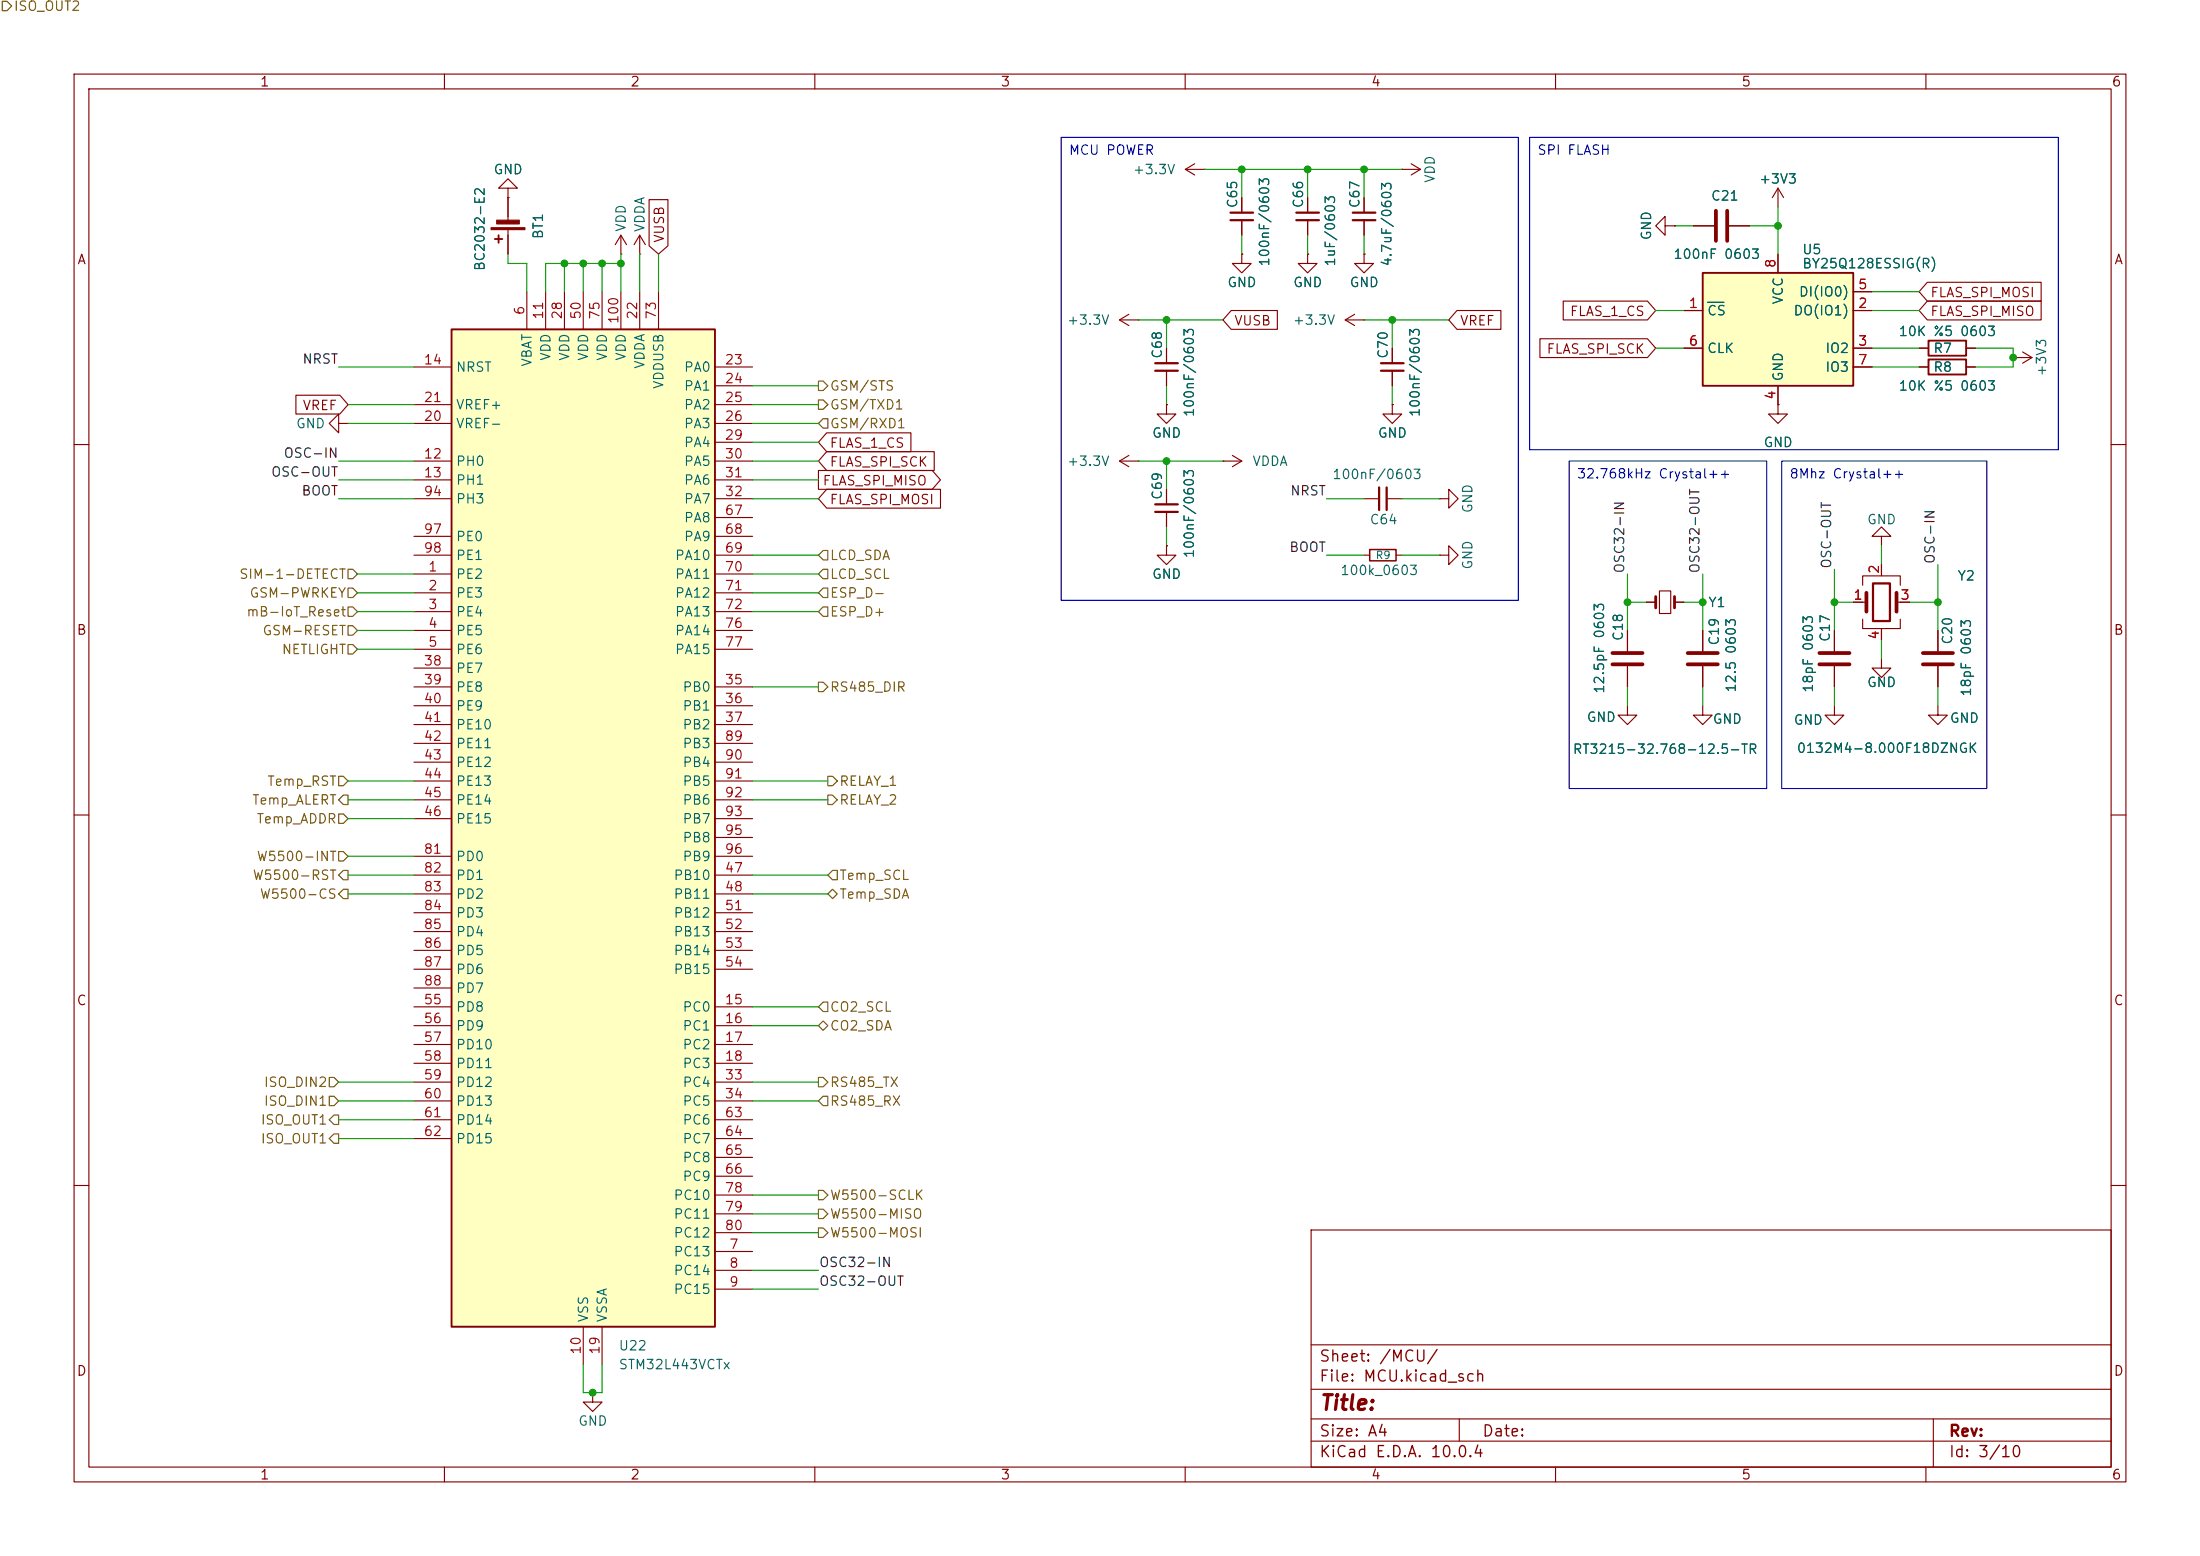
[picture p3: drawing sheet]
<svg xmlns="http://www.w3.org/2000/svg" width="297mm" height="210mm" viewBox="0 0 297 210" stroke-linecap="round" stroke-linejoin="round" font-family="sans-serif">
<g fill="none" stroke="#840000" stroke-width=".15">
<path d="M10 10h277v190h-277zM12 12h273v186h-273zM60 10v2M110 10v2M160 10v2M210 10v2M260 10v2M83.8 34.3h.1M83.8 31.8l-.7 1.2M83.8 31.8l.8 1.2M83.8 31.8v2.5M160 22.9l1.3 .7"/>
<path d="M160 22.9h2.6M161.3 22.1l-1.3 .8M162.6 22.9h.1M167.6 34.3v1.3h1.3l-1.3 1.2-1.2-1.2h1.2M167.6 34.3h.1M167.6 26.7v2M167.6 29.7v2.1M151.1 43.2l1.3 .7M151.1 43.2h2.6M152.4 42.4l-1.3 .8M153.7 43.2h.1M157.5 54.6v1.3h1.2l-1.2 1.3-1.3-1.3h1.3"/>
<path d="M157.5 54.6h.1M157.5 47v2M157.5 50v2.1M188 54.6v1.3h1.2l-1.2 1.3-1.3-1.3h1.3M188 54.6h.1M10 60h2M151.1 62.2l1.3 .8M151.1 62.2h2.6M152.4 61.5l-1.3 .7M153.7 62.2h.1M157.5 73.7v1.2h1.2l-1.2 1.3-1.3-1.3h1.3M157.5 73.7h.1"/>
<path d="M157.5 66v2.1M157.5 69.1v2M165.1 62.2h.1M165.1 62.2h2.5M166.4 61.5l1.2 .7M167.6 62.2l-1.2 .8M184.1 67.3h2.1M184.1 74.9h.8M187.2 67.3h2M188.5 74.9h.7M194.3 74.9h1.3v-1.2l1.2 1.2-1.2 1.3v-1.3M194.3 74.9h.1"/>
<path d="M194.3 67.3h1.3v-1.3l1.2 1.3-1.2 1.3v-1.3M194.3 67.3h.1M224 79.8h1.6v3h-1.6zM254 72.4h1.3l-1.3-1.3-1.3 1.3h1.3v1.3M285 60h2M219.7 95.3v1.2h1.3l-1.3 1.3-1.3-1.3h1.3M219.7 85.1v2.8M219.7 89.9v2.8M222.2 81.3h1.3M226.1 81.3h1.2M229.9 95.3v1.2h1.2l-1.2 1.3-1.3-1.3h1.3M229.9 85.1v2.8"/>
<path d="M229.9 89.9v2.8M254 88.9v1.3h1.3l-1.3 1.2-1.3-1.2h1.3M261.6 85.1v2.8M261.6 89.9v2.8M10 110h2M285 110h2M10 160h2M177 166h108v32h-108zM285 160h2M60 198v2M110 198v2M160 198v2"/>
<path d="M177 194.5h108M177 191.5h108M177 187.5h108M177 181.5h108M197 191.5v3M210 198v2M260 198v2M261 191.5v6.5"/>
</g>
<path d="M217.7 89.7h4M217.7 88.1h4M227.8 89.7h4.1M227.8 88.1h4.1M259.6 89.7h4.1M259.6 88.1h4.1" fill="none" stroke="#840000" stroke-width=".51"/>
<path d="M223.5 80.5v1.5M226.1 80.5v1.5" fill="none" stroke="#840000" stroke-width=".38"/>
<path d="M166.1 28.7h3.1M166.1 29.7h3.1M156 49h3M156 50h3M156 68.1h3M156 69.1h3M186.2 65.8v3M187.2 65.8v3" fill="none" stroke="#840000" stroke-width=".3"/>
<path d="M184.9 74.2h3.6v1.5h-3.6z" fill="none" stroke="#840000" stroke-width=".2"/>
<path d="M61 44.5h35.5v134.6h-35.5z" fill="#ffffc2"/>
<path d="M66.8 32.3h1M67.3 31.8v1M61 44.5h35.5v134.6h-35.5zM260.3 48.5h5.1v2h-5.1z" fill="none" stroke="#840000" stroke-width=".25"/>
<g fill="none" stroke="#840000" stroke-width=".15">
<path d="M68.6 25.4h1.2l-1.2-1.3-1.3 1.3h1.3v1.3M68.6 26.7h.1M68.6 26.7v3.3M68.6 31v3.3M71.1 39.4v5.1M73.7 39.4v5.1M76.2 39.4v5.1M78.7 39.4v5.1M81.3 39.4v5.1M83.8 39.4v5.1M86.4 34.3h.1M86.4 31.8v2.5"/>
<path d="M86.4 39.4v5.1M86.4 31.8l-.8 1.2M86.4 31.8l.7 1.2M88.9 39.4v5.1M184.1 26.7v2M184.1 29.7v2.1M189.2 22.9h.1M189.2 22.9h2.6M190.5 22.1l1.3 .8M191.8 22.9l-1.3 .7M55.9 49.5h5.1M55.9 57.2h5.1"/>
<path d="M55.9 54.6h5.1M96.5 49.5h5.1M96.5 57.2h5.1M96.5 54.6h5.1M96.5 52.1h5.1M96.5 59.7h5.1M188 47v2M188 50v2.1M259.1 49.5h1.2M265.4 49.5h1.3M271.8 48.3h2.5M273 47.5l1.3 .8"/>
<path d="M274.3 48.3l-1.3 .7M55.9 77.5h5.1M55.9 62.2h5.1M55.9 64.8h5.1M55.9 67.3h5.1M55.9 72.4h5.1M55.9 74.9h5.1M96.5 77.5h5.1M96.5 62.2h5.1M96.5 64.8h5.1M96.5 67.3h5.1M96.5 69.9h5.1"/>
<path d="M96.5 72.4h5.1M96.5 74.9h5.1M55.9 80h5.1M55.9 82.6h5.1M55.9 85.1h5.1M55.9 87.6h5.1M55.9 92.7h5.1M55.9 95.3h5.1M55.9 97.8h5.1M55.9 90.2h5.1M96.5 80h5.1M96.5 82.6h5.1"/>
<path d="M96.5 85.1h5.1M96.5 87.6h5.1M96.5 92.7h5.1M96.5 95.3h5.1M96.5 97.8h5.1M55.9 100.3h5.1M55.9 102.9h5.1M55.9 105.4h5.1M55.9 108h5.1M55.9 110.5h5.1M55.9 118.1h5.1M55.9 115.6h5.1"/>
<path d="M96.5 100.3h5.1M96.5 102.9h5.1M96.5 105.4h5.1M96.5 108h5.1M96.5 110.5h5.1M96.5 118.1h5.1M96.5 115.6h5.1M96.5 113h5.1M55.9 135.9h5.1M55.9 138.4h5.1M55.9 120.7h5.1M55.9 123.2h5.1"/>
<path d="M55.9 125.7h5.1M55.9 128.3h5.1M55.9 130.8h5.1M55.9 133.4h5.1M96.5 135.9h5.1M96.5 138.4h5.1M96.5 120.7h5.1M96.5 123.2h5.1M96.5 125.7h5.1M96.5 128.3h5.1M96.5 130.8h5.1M55.9 141h5.1"/>
<path d="M55.9 143.5h5.1M55.9 146.1h5.1M55.9 148.6h5.1M55.9 151.1h5.1M55.9 153.7h5.1M96.5 141h5.1M96.5 143.5h5.1M96.5 146.1h5.1M96.5 148.6h5.1M96.5 151.1h5.1M96.5 153.7h5.1M96.5 156.2h5.1"/>
<path d="M96.5 158.8h5.1M78.7 179.1v5.1M81.3 179.1v5.1M96.5 168.9h5.1M96.5 171.5h5.1M96.5 174h5.1M96.5 161.3h5.1M96.5 163.8h5.1M96.5 166.4h5.1"/>
</g>
<path d="M182.6 28.7h3.1M182.6 29.7h3.1M186.4 49h3.1M186.4 50h3.1" fill="none" stroke="#840000" stroke-width=".3"/>
<g fill="#840000" stroke="#840000" stroke-width=".15">
<path d="M66.3 30.7h4.6v.3h-4.6z"/>
<path d="M67.1 29.7h3v.5h-3z"/>
</g>
<path d="M229.9 36.8h20.3v15.3h-20.3z" fill="#ffffc2"/>
<path d="M229.9 36.8h20.3v15.3h-20.3zM260.3 46h5.1v2h-5.1z" fill="none" stroke="#840000" stroke-width=".25"/>
<g fill="none" stroke="#840000" stroke-width=".15">
<path d="M68.6 26.7h.1M68.6 26.7v2.5M68.6 31.8v2.5M87.6 26.9h2.6v6.3l-1.3 1.1-1.3-1.1zM167.6 34.3h.1M167.6 26.7v2M167.6 29.7v2.1M176.5 34.3v1.3h1.3l-1.3 1.2-1.2-1.2h1.2M176.5 34.3h.1M176.5 26.7v2M176.5 29.7v2.1M184.1 34.3v1.3h1.3l-1.3 1.2-1.2-1.2h1.2"/>
<path d="M184.1 34.3h.1M184.1 26.7v2M184.1 29.7v2.1M224.8 30.5v-1.3l-1.3 1.3 1.3 1.3v-1.3h1.3M226.1 30.5h.1M228.6 30.5h2.8M233.4 30.5h2.8M240 25.4v2.5M240 34.3v2.5M240 25.4l-.7 1.3M240 25.4l.8 1.3M250.2 39.4h2.5"/>
<path d="M260.2 38.1h15.4v2.5h-15.4l-1.1-1.2zM39.9 53.3h6l1.1 1.3-1.1 1.3h-6zM45.7 57.2v-1.3l-1.3 1.3 1.3 1.2v-1.2h1.3M47 57.2h.1M111.6 58.4h11.4v2.6h-11.4l-1.1-1.3zM157.5 54.6h.1M157.5 47v2M157.5 50v2.1M166.2 41.9h6.2v2.6h-6.2l-1.1-1.3zM181.6 43.2l1.3 .7M181.6 43.2h2.5M182.9 42.4l-1.3 .8"/>
<path d="M184.1 43.2h.1M188 54.6h.1M188 47v2M188 50v2.1M196.7 41.9h5.9v2.6h-5.9l-1.1-1.3zM207.9 45.7h14.5l1.1 1.3-1.1 1.3h-14.5zM211 40.6h11.4l1.1 1.3-1.1 1.3h-11.4zM227.3 41.9h2.6M227.3 47h2.6M240 54.6v1.3h1.3l-1.3 1.3-1.2-1.3h1.2M240 54.6h.1M240 52.1v2.5"/>
<path d="M250.2 41.9h2.5M250.2 47h2.5M250.2 49.5h2.5M259.1 47h1.2M259.1 49.5h1.2M260.2 40.6h15.4v2.6h-15.4l-1.1-1.3zM265.4 47h1.3M265.4 49.5h1.3M110.5 63.5h15.4l1.1 1.3-1.1 1.2h-15.4zM111.6 61h14.5v2.5h-14.5l-1.1-1.3zM111.6 66h15.4v2.6h-15.4l-1.1-1.3zM157.5 73.7h.1"/>
<path d="M157.5 66v2.1M157.5 69.1v2M251.5 79v-1.3h5v1.3M254 76.2v1.5M219.7 85.1v2.8M219.7 89.9v2.8M222.2 81.3h1.3M226.1 81.3h1.2M229.9 85.1v2.8M229.9 89.9v2.8M247.6 95.3v1.2h1.3l-1.3 1.3-1.2-1.3h1.2M247.6 85.1v2.8"/>
<path d="M247.6 89.9v2.8M250.2 81.3h1.8M251.5 83.6v1.2h5v-1.2M254 84.8v1.6M256 81.3h1.8M261.6 95.3v1.2h1.3l-1.3 1.3-1.3-1.3h1.3M261.6 85.1v2.8M261.6 89.9v2.8M80 188v1.2h1.3l-1.3 1.3-1.3-1.3h1.3M80 188h.1"/>
</g>
<path d="M230.5 40.8h2.2" fill="none" stroke="#006464" stroke-width=".15"/>
<path d="M231.6 28.4v4.1M233.2 28.4v4.1M245.6 88.1h4.1M245.6 89.7h4.1M252 80v2.6M256 80v2.6" fill="none" stroke="#840000" stroke-width=".51"/>
<path d="M175 28.7h3.1M175 29.7h3.1M252.9 78.7h2.2v5.1h-2.2z" fill="none" stroke="#840000" stroke-width=".3"/>
<path d="M110.5 57.2l.6-.7h.7v1.3h-.7zM110.5 54h.6l.7 .6-.7 .6h-.6zM45.7 104.8h.7l.6 .6-.6 .6h-.7zM45.7 109.9h.7l.6 .6-.6 .6h-.7zM46.4 107.3h.6v1.3h-.6l-.7-.6zM112.4 117.5h.6v1.2h-.6l-.6-.6zM111.8 120.7l.6-.7 .6 .7-.6 .6z" fill="none" stroke="#725600" stroke-width=".16"/>
<g fill="none" stroke="#725600" stroke-width=".15">
<path d="M.3 .2h.6l.7 .6-.7 .6h-.6zM110.5 51.4h.6l.7 .7-.7 .6h-.6zM47 79.4h.6l.7 .6-.7 .6h-.6zM47 76.8h.6l.7 .7-.7 .6h-.6zM111.1 74.3h.7v1.3h-.7l-.6-.7zM111.1 76.8h.7v1.3h-.7l-.6-.6zM47 84.5h.6l.7 .6-.7 .6h-.6zM47 81.9h.6l.7 .7-.7 .6h-.6zM47 87h.6l.7 .6-.7 .7h-.6zM110.5 92.1h.6l.7 .6-.7 .6h-.6zM110.5 80l.6-.6h.7v1.2h-.7zM111.1 81.9h.7v1.3h-.7l-.6-.6z"/>
<path d="M45.7 114.9h.7l.6 .7-.6 .6h-.7zM46.4 117.5h.6v1.2h-.6l-.7-.6zM111.8 104.8h.6l.6 .6-.6 .6h-.6zM111.8 107.3h.6l.6 .7-.6 .6h-.6zM46.4 120h.6v1.3h-.6l-.7-.6zM110.5 138.4l.6-.6 .7 .6-.7 .7zM111.1 135.3h.7v1.2h-.7l-.6-.6zM44.4 151.1l.7-.6h.6v1.3h-.6zM44.4 145.4h.7l.6 .7-.6 .6h-.7zM44.4 148h.7l.6 .6-.6 .6h-.7zM45.1 153h.6v1.3h-.6l-.7-.6zM110.5 145.4h.6l.7 .7-.7 .6h-.6z"/>
<path d="M111.1 148h.7v1.2h-.7l-.6-.6zM110.5 160.7h.6l.7 .6-.7 .6h-.6zM110.5 163.2h.6l.7 .6-.7 .7h-.6zM110.5 165.7h.6l.7 .7-.7 .6h-.6z"/>
</g>
<g fill="none" stroke="#009600" stroke-width=".15">
<path d="M68.6 34.3v1.3h2.5v3.8M76.2 35.6v3.8M78.7 35.6v3.8M81.3 35.6v3.8M83.8 35.6h-10.1v3.8M83.8 34.3v5.1M86.4 34.3v5.1M88.9 34.3v5.1M162.6 22.9h26.6M167.6 22.9v3.8M167.6 31.8v2.5M176.5 22.9v3.8"/>
<path d="M176.5 31.8v2.5M184.1 22.9v3.8M184.1 31.8v2.5M226.1 30.5h2.5M236.2 30.5h3.8M240 27.9v6.4M252.7 39.4h6.4M45.7 49.5h10.2M47 54.6h8.9M47 57.2h8.9M101.6 54.6h8.9M101.6 52.1h8.9"/>
<path d="M101.6 57.2h8.9M101.6 59.7h8.9M153.7 43.2h11.4M157.5 43.2v3.8M157.5 52.1v2.5M184.1 43.2h11.5M188 43.2v3.8M188 52.1v2.5M223.5 41.9h3.8M223.5 47h3.8M252.7 41.9h6.4M252.7 47h6.4"/>
<path d="M252.7 49.5h6.4M266.7 47h5.1v2.5h-5.1M45.7 64.8h10.2M45.7 62.2h10.2M45.7 67.3h10.2M48.3 77.5h7.6M101.6 64.8h8.9M101.6 62.2h8.9M101.6 67.3h8.9M101.6 77.5h8.9M101.6 74.9h8.9M153.7 62.2h11.4"/>
<path d="M157.5 62.2v3.8M157.5 71.1v2.6M179.1 67.3h5M179.1 74.9h5M189.2 67.3h5.1M189.2 74.9h5.1M219.7 77.5v7.6M229.9 77.5v7.6M247.6 76.8v8.3M254 73.7v2.5M261.6 76.2v8.9M48.3 82.6h7.6"/>
<path d="M48.3 80h7.6M48.3 87.6h7.6M48.3 85.1h7.6M101.6 82.6h8.9M101.6 80h8.9M101.6 92.7h8.9M219.7 92.7v2.6M219.7 81.3h2.5M227.3 81.3h2.6M229.9 92.7v2.6M247.6 92.7v2.6M247.6 81.3h2.6"/>
<path d="M254 86.4v2.5M257.8 81.3h3.8M261.6 92.7v2.6M47 118.1h8.9M47 115.6h8.9M47 108h8.9M47 110.5h8.9M47 105.4h8.9M101.6 118.1h10.2M101.6 108h10.2M101.6 105.4h10.2M47 120.7h8.9"/>
<path d="M101.6 120.7h10.2M101.6 138.4h8.9M101.6 135.9h8.9M45.7 153.7h10.2M45.7 151.1h10.2M45.7 146.1h10.2M45.7 148.6h10.2M101.6 146.1h8.9M101.6 148.6h8.9M101.6 161.3h8.9M101.6 166.4h8.9M101.6 171.5h8.9"/>
<path d="M101.6 163.8h8.9M101.6 174h8.9M78.7 184.2v3.8h2.6v-3.8"/>
</g>
<path d="M143.3 18.5h61.7v62.5h-61.7zM206.5 18.5h71.4v42.2h-71.4zM211.8 62.2h26.7v44.2h-26.7zM240.5 62.2h27.7v44.2h-27.7z" fill="none" stroke="#0000c2" stroke-width=".15"/>
<g fill="#009600" stroke="#009600" stroke-width=".14">
<circle cx="157.5" cy="43.2" r=".46"/>
<circle cx="157.5" cy="62.2" r=".46"/>
<circle cx="247.6" cy="81.3" r=".46"/>
<circle cx="219.7" cy="81.3" r=".46"/>
<circle cx="261.6" cy="81.3" r=".46"/>
<circle cx="80" cy="188" r=".46"/>
<circle cx="240" cy="30.5" r=".46"/>
<circle cx="229.9" cy="81.3" r=".46"/>
<circle cx="271.8" cy="48.3" r=".46"/>
<circle cx="76.2" cy="35.6" r=".46"/>
<circle cx="78.7" cy="35.6" r=".46"/>
<circle cx="81.3" cy="35.6" r=".46"/>
<circle cx="83.8" cy="35.6" r=".46"/>
<circle cx="184.1" cy="22.9" r=".46"/>
<circle cx="188" cy="43.2" r=".46"/>
<circle cx="167.6" cy="22.9" r=".46"/>
<circle cx="176.5" cy="22.9" r=".46"/>
</g>
<text font-size="2" fill="#840000" x="178" y="190.8">Title:</text>
<g font-size="1.5" fill="#840000">
<text x="178" y="184.2">Sheet: /MCU/</text>
<text x="178" y="186.9">File: MCU.kicad_sch</text>
<text x="178" y="197.1">KiCad E.D.A. 10.0.4</text>
<text x="178" y="194.3">Size: A4</text>
<text x="200" y="194.3">Date:</text>
<text x="263" y="194.3">Rev:</text>
<text x="263" y="197.1">Id: 3/10</text>
</g>
<g font-size="1.3" fill="#725600">
<text x="1.8" y="1.8">ISO_OUT2</text>
<text x="112" y="53">GSM/STS</text>
<text x="112" y="58.1">GSM/RXD1</text>
<text x="112" y="55.6">GSM/TXD1</text>
<text x="112" y="75.9">LCD_SDA</text>
<text x="32.2" y="78.4">SIM-1-DETECT</text>
<text x="33.2" y="83.5">mB-IoT_Reset</text>
<text x="33.6" y="81">GSM-PWRKEY</text>
<text x="112" y="81">ESP_D-</text>
<text x="112" y="78.4">LCD_SCL</text>
<text x="112" y="83.5">ESP_D+</text>
<text x="35.3" y="86.1">GSM-RESET</text>
<text x="37.9" y="88.6">NETLIGHT</text>
<text x="112" y="93.7">RS485_DIR</text>
<text x="36" y="106.4">Temp_RST</text>
<text x="113.2" y="106.4">RELAY_1</text>
<text x="33.9" y="108.9">Temp_ALERT</text>
<text x="34.5" y="111.5">Temp_ADDR</text>
<text x="113.2" y="108.9">RELAY_2</text>
<text x="34" y="119.1">W5500-RST</text>
<text x="34.6" y="116.5">W5500-INT</text>
<text x="113.2" y="119.1">Temp_SCL</text>
<text x="35" y="121.6">W5500-CS</text>
<text x="113.2" y="121.6">Temp_SDA</text>
<text x="112" y="136.9">CO2_SCL</text>
<text x="112" y="139.4">CO2_SDA</text>
<text x="35.5" y="147">ISO_DIN2</text>
<text x="35.5" y="149.6">ISO_DIN1</text>
<text x="112" y="149.6">RS485_RX</text>
<text x="112" y="147">RS485_TX</text>
<text x="35.1" y="152.1">ISO_OUT1</text>
<text x="35.1" y="154.6">ISO_OUT1</text>
<text x="112" y="162.3">W5500-SCLK</text>
<text x="112" y="164.8">W5500-MISO</text>
<text x="112" y="167.3">W5500-MOSI</text>
</g>
<g font-size="1.3" fill="#840000">
<text x="35" y="12">1</text>
<text x="85" y="12">2</text>
<text x="135" y="12">3</text>
<text x="185" y="12">4</text>
<text x="235" y="12">5</text>
<text x="285" y="12">6</text>
<text x="10.3" y="36">A</text>
<text x="90" y="32.9" transform="rotate(-90 90 32.9)">VUSB</text>
<text x="285.3" y="36">A</text>
<text x="260.5" y="40.4">FLAS_SPI_MOSI</text>
<text x="166.5" y="44.2">VUSB</text>
<text x="197" y="44.2">VREF</text>
<text x="211.8" y="43">FLAS_1_CS</text>
<text x="260.5" y="43">FLAS_SPI_MISO</text>
<text x="208.7" y="48.1">FLAS_SPI_SCK</text>
<text x="40.8" y="55.7">VREF</text>
<text x="111" y="65.8">FLAS_SPI_MISO</text>
<text x="111.9" y="60.8">FLAS_1_CS</text>
<text x="111.9" y="63.3">FLAS_SPI_SCK</text>
<text x="111.9" y="68.4">FLAS_SPI_MOSI</text>
<text x="10.3" y="86">B</text>
<text x="285.3" y="86">B</text>
<text x="10.3" y="136">C</text>
<text x="285.3" y="136">C</text>
<text x="10.3" y="186">D</text>
<text x="285.3" y="186">D</text>
<text x="35" y="200">1</text>
<text x="85" y="200">2</text>
<text x="135" y="200">3</text>
<text x="185" y="200">4</text>
<text x="235" y="200">5</text>
<text x="285" y="200">6</text>
</g>
<g font-size="1.3" fill="#006464">
<text x="66.5" y="23.8">GND</text>
<text x="152.9" y="23.8">+3.3V</text>
<text x="167.3" y="28.2" transform="rotate(-90 167.3 28.2)">C65</text>
<text x="176.2" y="28.2" transform="rotate(-90 176.2 28.2)">C66</text>
<text x="183.9" y="28.2" transform="rotate(-90 183.9 28.2)">C67</text>
<text x="194" y="24.8" transform="rotate(-90 194 24.8)">VDD</text>
<text x="230.9" y="27.4">C21</text>
<text x="237.4" y="25.1">+3V3</text>
<text x="73.6" y="32.4" transform="rotate(-90 73.6 32.4)">BT1</text>
<text x="84.8" y="31.4" transform="rotate(-90 84.8 31.4)">VDD</text>
<text x="87.3" y="31.4" transform="rotate(-90 87.3 31.4)">VDDA</text>
<text x="223.2" y="32.5" transform="rotate(-90 223.2 32.5)">GND</text>
<text x="225.8" y="35.3">100nF 0603</text>
<text x="243.2" y="34.6">U5</text>
<text x="65.7" y="36.7" transform="rotate(-90 65.7 36.7)">BC2032-E2</text>
<text x="165.6" y="39.1">GND</text>
<text x="171.7" y="36.1" transform="rotate(-90 171.7 36.1)">100nF/0603</text>
<text x="174.5" y="39.1">GND</text>
<text x="180.5" y="36.1" transform="rotate(-90 180.5 36.1)">1uF/0603</text>
<text x="182.1" y="39.1">GND</text>
<text x="188.2" y="36.1" transform="rotate(-90 188.2 36.1)">4.7uF/0603</text>
<text x="241" y="41.2" transform="rotate(-90 241 41.2)">VCC</text>
<text x="242.8" y="40.3">DI(IO0)</text>
<text x="243.2" y="36.5">BY25Q128ESSIG(R)</text>
<text x="144" y="44.2">+3.3V</text>
<text x="174.4" y="44.2">+3.3V</text>
<text x="230.4" y="42.9">CS</text>
<text x="230.4" y="48">CLK</text>
<text x="242" y="42.9">DO(IO1)</text>
<text x="246.3" y="48">IO2</text>
<text x="256.2" y="45.7">10K %5 0603</text>
<text x="260.9" y="48">R7</text>
<text x="61.5" y="50.5">NRST</text>
<text x="72.1" y="49.6" transform="rotate(-90 72.1 49.6)">VBAT</text>
<text x="74.6" y="48.8" transform="rotate(-90 74.6 48.8)">VDD</text>
<text x="77.2" y="48.8" transform="rotate(-90 77.2 48.8)">VDD</text>
<text x="79.7" y="48.8" transform="rotate(-90 79.7 48.8)">VDD</text>
<text x="82.3" y="48.8" transform="rotate(-90 82.3 48.8)">VDD</text>
<text x="84.8" y="48.8" transform="rotate(-90 84.8 48.8)">VDD</text>
<text x="87.3" y="49.9" transform="rotate(-90 87.3 49.9)">VDDA</text>
<text x="89.9" y="52.6" transform="rotate(-90 89.9 52.6)">VDDUSB</text>
<text x="92.2" y="50.5">PA0</text>
<text x="92.2" y="53">PA1</text>
<text x="157.2" y="48.5" transform="rotate(-90 157.2 48.5)">C68</text>
<text x="187.7" y="48.5" transform="rotate(-90 187.7 48.5)">C70</text>
<text x="241" y="51.6" transform="rotate(-90 241 51.6)">GND</text>
<text x="246.3" y="50.5">IO3</text>
<text x="256.2" y="53">10K %5 0603</text>
<text x="260.9" y="50.5">R8</text>
<text x="276.6" y="50.9" transform="rotate(-90 276.6 50.9)">+3V3</text>
<text x="39.9" y="58.1">GND</text>
<text x="61.5" y="58.1">VREF-</text>
<text x="61.5" y="55.6">VREF+</text>
<text x="92.2" y="55.6">PA2</text>
<text x="92.2" y="58.1">PA3</text>
<text x="155.4" y="59.4">GND</text>
<text x="161.5" y="56.4" transform="rotate(-90 161.5 56.4)">100nF/0603</text>
<text x="185.9" y="59.4">GND</text>
<text x="192" y="56.4" transform="rotate(-90 192 56.4)">100nF/0603</text>
<text x="61.5" y="63.2">PH0</text>
<text x="61.5" y="65.7">PH1</text>
<text x="92.2" y="60.7">PA4</text>
<text x="92.2" y="63.2">PA5</text>
<text x="92.2" y="65.7">PA6</text>
<text x="144" y="63.2">+3.3V</text>
<text x="169" y="63.2">VDDA</text>
<text x="179.8" y="65">100nF/0603</text>
<text x="238" y="60.7">GND</text>
<text x="61.5" y="68.3">PH3</text>
<text x="92.2" y="68.3">PA7</text>
<text x="92.2" y="70.8">PA8</text>
<text x="157.2" y="67.6" transform="rotate(-90 157.2 67.6)">C69</text>
<text x="184.8" y="71.1">C64</text>
<text x="199.1" y="69.3" transform="rotate(-90 199.1 69.3)">GND</text>
<text x="252" y="71.1">GND</text>
<text x="61.5" y="73.4">PE0</text>
<text x="61.5" y="75.9">PE1</text>
<text x="91" y="75.9">PA10</text>
<text x="92.2" y="73.4">PA9</text>
<text x="161.5" y="75.4" transform="rotate(-90 161.5 75.4)">100nF/0603</text>
<text x="180.9" y="77.9">100k_0603</text>
<text x="199.1" y="77" transform="rotate(-90 199.1 77)">GND</text>
<text x="61.5" y="78.4">PE2</text>
<text x="61.5" y="81">PE3</text>
<text x="61.5" y="83.5">PE4</text>
<text x="91" y="78.4">PA11</text>
<text x="91" y="81">PA12</text>
<text x="91" y="83.5">PA13</text>
<text x="155.4" y="78.4">GND</text>
<text x="230.5" y="82.3">Y1</text>
<text x="264.2" y="78.7">Y2</text>
<text x="61.5" y="86.1">PE5</text>
<text x="61.5" y="88.6">PE6</text>
<text x="91" y="86.1">PA14</text>
<text x="91" y="88.6">PA15</text>
<text x="219.4" y="86.6" transform="rotate(-90 219.4 86.6)">C18</text>
<text x="232.4" y="87.2" transform="rotate(-90 232.4 87.2)">C19</text>
<text x="247.4" y="86.7" transform="rotate(-90 247.4 86.7)">C17</text>
<text x="263.9" y="87.1" transform="rotate(-90 263.9 87.1)">C20</text>
<text x="61.5" y="91.1">PE7</text>
<text x="61.5" y="93.7">PE8</text>
<text x="92.1" y="93.7">PB0</text>
<text x="216.9" y="93.7" transform="rotate(-90 216.9 93.7)">12.5pF 0603</text>
<text x="234.7" y="93.6" transform="rotate(-90 234.7 93.6)">12.5 0603</text>
<text x="245.1" y="93.6" transform="rotate(-90 245.1 93.6)">18pF 0603</text>
<text x="252" y="93">GND</text>
<text x="266.4" y="94.1" transform="rotate(-90 266.4 94.1)">18pF 0603</text>
<text x="61.5" y="96.2">PE9</text>
<text x="61.5" y="98.8">PE10</text>
<text x="61.5" y="101.3">PE11</text>
<text x="92.1" y="96.2">PB1</text>
<text x="92.1" y="98.8">PB2</text>
<text x="92.1" y="101.3">PB3</text>
<text x="214.1" y="97.7">GND</text>
<text x="231.1" y="98">GND</text>
<text x="242.1" y="98.1">GND</text>
<text x="242.5" y="101.9">0132M4-8.000F18DZNGK</text>
<text x="263.1" y="97.9">GND</text>
<text x="61.5" y="103.8">PE12</text>
<text x="61.5" y="106.4">PE13</text>
<text x="92.1" y="103.8">PB4</text>
<text x="92.1" y="106.4">PB5</text>
<text x="212.2" y="102.1">RT3215-32.768-12.5-TR</text>
<text x="61.5" y="108.9">PE14</text>
<text x="61.5" y="111.5">PE15</text>
<text x="92.1" y="108.9">PB6</text>
<text x="92.1" y="111.5">PB7</text>
<text x="61.5" y="116.5">PD0</text>
<text x="61.5" y="119.1">PD1</text>
<text x="90.8" y="119.1">PB10</text>
<text x="92.1" y="114">PB8</text>
<text x="92.1" y="116.5">PB9</text>
<text x="61.5" y="121.6">PD2</text>
<text x="61.5" y="124.2">PD3</text>
<text x="90.8" y="121.6">PB11</text>
<text x="90.8" y="124.2">PB12</text>
<text x="61.5" y="126.7">PD4</text>
<text x="61.5" y="129.2">PD5</text>
<text x="61.5" y="131.8">PD6</text>
<text x="90.8" y="126.7">PB13</text>
<text x="90.8" y="129.2">PB14</text>
<text x="90.8" y="131.8">PB15</text>
<text x="61.5" y="136.9">PD8</text>
<text x="61.5" y="134.3">PD7</text>
<text x="92.1" y="136.9">PC0</text>
<text x="61.5" y="139.4">PD9</text>
<text x="61.5" y="141.9">PD10</text>
<text x="92.1" y="139.4">PC1</text>
<text x="92.1" y="141.9">PC2</text>
<text x="61.5" y="144.5">PD11</text>
<text x="61.5" y="147">PD12</text>
<text x="61.5" y="149.6">PD13</text>
<text x="92.1" y="144.5">PC3</text>
<text x="92.1" y="147">PC4</text>
<text x="92.1" y="149.6">PC5</text>
<text x="61.5" y="152.1">PD14</text>
<text x="61.5" y="154.6">PD15</text>
<text x="92.1" y="152.1">PC6</text>
<text x="92.1" y="154.6">PC7</text>
<text x="92.1" y="157.2">PC8</text>
<text x="92.1" y="159.7">PC9</text>
<text x="90.8" y="162.3">PC10</text>
<text x="90.8" y="164.8">PC11</text>
<text x="90.8" y="167.3">PC12</text>
<text x="90.8" y="169.9">PC13</text>
<text x="90.8" y="172.4">PC14</text>
<text x="79.7" y="178.6" transform="rotate(-90 79.7 178.6)">VSS</text>
<text x="82.3" y="178.6" transform="rotate(-90 82.3 178.6)">VSSA</text>
<text x="90.8" y="175">PC15</text>
<text x="83.4" y="182.6">U22</text>
<text x="83.4" y="185.1">STM32L443VCTx</text>
<text x="78" y="192.7">GND</text>
</g>
<g font-size="1.3" fill="#0000c2">
<text x="144.2" y="21.2">MCU POWER</text>
<text x="207.5" y="21.2">SPI FLASH</text>
<text x="212.8" y="64.9">32.768kHz Crystal++</text>
<text x="241.5" y="64.9">8Mhz Crystal++</text>
</g>
<g font-size="1.3" fill="#a90000">
<text x="227.9" y="41.9">1</text>
<text x="240" y="36.3" transform="rotate(-90 240 36.3)">8</text>
<text x="250.8" y="41.9">2</text>
<text x="250.8" y="39.3">5</text>
<text x="71.1" y="42.6" transform="rotate(-90 71.1 42.6)">6</text>
<text x="73.6" y="43.2" transform="rotate(-90 73.6 43.2)">11</text>
<text x="76.2" y="43.2" transform="rotate(-90 76.2 43.2)">28</text>
<text x="78.7" y="43.2" transform="rotate(-90 78.7 43.2)">50</text>
<text x="81.3" y="43.2" transform="rotate(-90 81.3 43.2)">75</text>
<text x="83.8" y="43.8" transform="rotate(-90 83.8 43.8)">100</text>
<text x="86.3" y="43.2" transform="rotate(-90 86.3 43.2)">22</text>
<text x="88.9" y="43.2" transform="rotate(-90 88.9 43.2)">73</text>
<text x="227.9" y="47">6</text>
<text x="250.8" y="47">3</text>
<text x="57.1" y="49.5">14</text>
<text x="97.7" y="49.5">23</text>
<text x="97.7" y="52">24</text>
<text x="250.8" y="49.5">7</text>
<text x="57.1" y="57.1">20</text>
<text x="57.1" y="54.6">21</text>
<text x="97.7" y="54.6">25</text>
<text x="97.7" y="57.1">26</text>
<text x="97.7" y="59.7">29</text>
<text x="240" y="54" transform="rotate(-90 240 54)">4</text>
<text x="57.1" y="62.2">12</text>
<text x="57.1" y="64.7">13</text>
<text x="97.7" y="62.2">30</text>
<text x="97.7" y="64.7">31</text>
<text x="57.1" y="67.3">94</text>
<text x="97.7" y="67.3">32</text>
<text x="97.7" y="69.8">67</text>
<text x="57.1" y="72.4">97</text>
<text x="57.1" y="74.9">98</text>
<text x="57.7" y="77.4">1</text>
<text x="97.7" y="72.4">68</text>
<text x="97.7" y="74.9">69</text>
<text x="97.7" y="77.4">70</text>
<text x="254" y="77.5" transform="rotate(-90 254 77.5)">2</text>
<text x="57.7" y="80">2</text>
<text x="57.7" y="82.5">3</text>
<text x="97.7" y="80">71</text>
<text x="97.7" y="82.5">72</text>
<text x="250.1" y="81.3">1</text>
<text x="256.5" y="81.3">3</text>
<text x="57.7" y="85.1">4</text>
<text x="57.7" y="87.6">5</text>
<text x="97.7" y="85.1">76</text>
<text x="97.7" y="87.6">77</text>
<text x="254" y="86.4" transform="rotate(-90 254 86.4)">4</text>
<text x="57.1" y="90.1">38</text>
<text x="57.1" y="92.7">39</text>
<text x="57.1" y="95.2">40</text>
<text x="97.7" y="92.7">35</text>
<text x="97.7" y="95.2">36</text>
<text x="57.1" y="97.8">41</text>
<text x="57.1" y="100.3">42</text>
<text x="97.7" y="97.8">37</text>
<text x="97.7" y="100.3">89</text>
<text x="57.1" y="102.8">43</text>
<text x="57.1" y="105.4">44</text>
<text x="57.1" y="107.9">45</text>
<text x="97.7" y="102.8">90</text>
<text x="97.7" y="105.4">91</text>
<text x="97.7" y="107.9">92</text>
<text x="57.1" y="110.5">46</text>
<text x="97.7" y="110.5">93</text>
<text x="97.7" y="113">95</text>
<text x="57.1" y="115.5">81</text>
<text x="57.1" y="118.1">82</text>
<text x="97.7" y="118.1">47</text>
<text x="97.7" y="115.5">96</text>
<text x="57.1" y="120.6">83</text>
<text x="57.1" y="123.2">84</text>
<text x="57.1" y="125.7">85</text>
<text x="97.7" y="120.6">48</text>
<text x="97.7" y="123.2">51</text>
<text x="97.7" y="125.7">52</text>
<text x="57.1" y="128.2">86</text>
<text x="57.1" y="130.8">87</text>
<text x="97.7" y="128.2">53</text>
<text x="97.7" y="130.8">54</text>
<text x="57.1" y="135.9">55</text>
<text x="57.1" y="133.3">88</text>
<text x="97.7" y="135.9">15</text>
<text x="57.1" y="138.4">56</text>
<text x="57.1" y="140.9">57</text>
<text x="57.1" y="143.5">58</text>
<text x="97.7" y="138.4">16</text>
<text x="97.7" y="140.9">17</text>
<text x="97.7" y="143.5">18</text>
<text x="57.1" y="146">59</text>
<text x="57.1" y="148.6">60</text>
<text x="97.7" y="146">33</text>
<text x="97.7" y="148.6">34</text>
<text x="57.1" y="151.1">61</text>
<text x="57.1" y="153.6">62</text>
<text x="97.7" y="151.1">63</text>
<text x="97.7" y="153.6">64</text>
<text x="97.7" y="156.2">65</text>
<text x="97.7" y="158.7">66</text>
<text x="97.7" y="161.3">78</text>
<text x="97.7" y="163.8">79</text>
<text x="97.7" y="166.3">80</text>
<text x="98.4" y="168.9">7</text>
<text x="98.4" y="171.4">8</text>
<text x="98.4" y="174">9</text>
<text x="78.7" y="182.9" transform="rotate(-90 78.7 182.9)">10</text>
<text x="81.3" y="182.9" transform="rotate(-90 81.3 182.9)">19</text>
</g>
<g font-size="1.3" fill="#0f0f0f">
<text x="40.7" y="49.4">NRST</text>
<text x="36.5" y="64.6">OSC-OUT</text>
<text x="38.2" y="62.1">OSC-IN</text>
<text x="40.6" y="67.2">BOOT</text>
<text x="174.1" y="67.2">NRST</text>
<text x="174" y="74.8">BOOT</text>
<text x="219.6" y="77.5" transform="rotate(-90 219.6 77.5)">OSC32-IN</text>
<text x="229.7" y="77.5" transform="rotate(-90 229.7 77.5)">OSC32-OUT</text>
<text x="247.5" y="76.8" transform="rotate(-90 247.5 76.8)">OSC-OUT</text>
<text x="261.5" y="76.2" transform="rotate(-90 261.5 76.2)">OSC-IN</text>
<text x="110.5" y="173.9">OSC32-OUT</text>
<text x="110.5" y="171.3">OSC32-IN</text>
</g>
<text font-size="1" fill="#006464" x="185.6" y="75.7">R9</text>
</svg>
